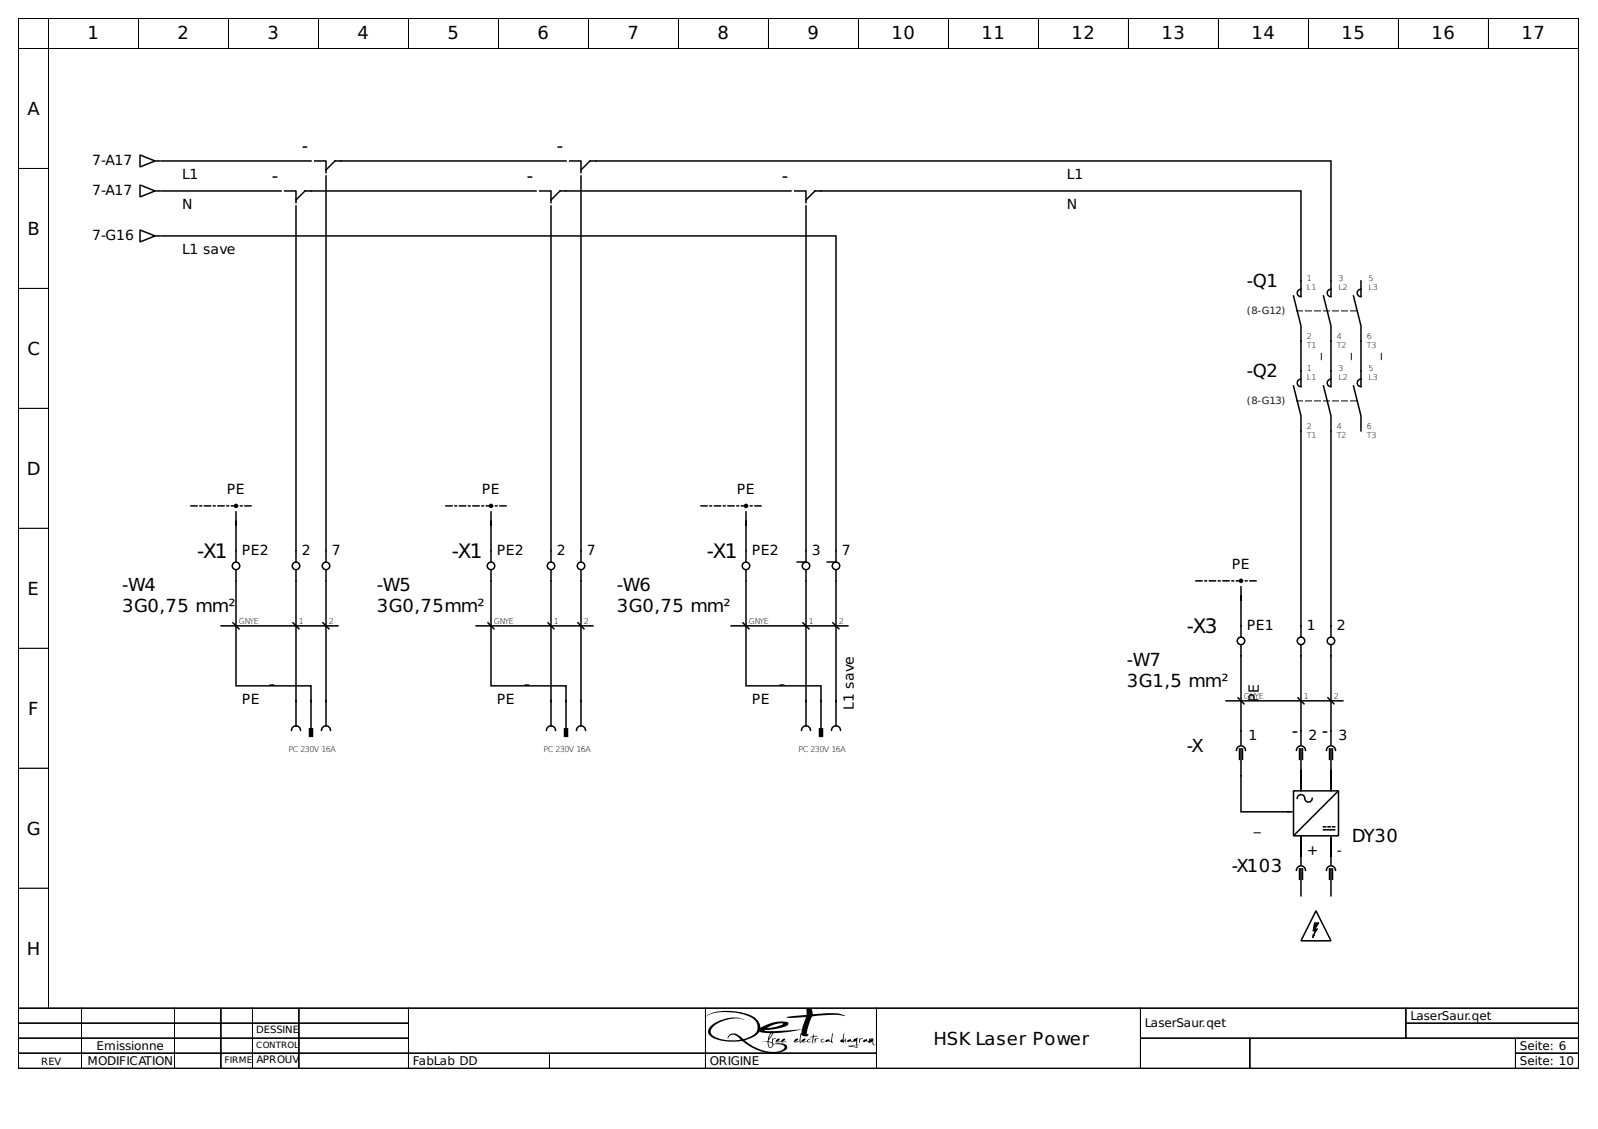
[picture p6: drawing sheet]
<svg xmlns="http://www.w3.org/2000/svg" width="297mm" height="210mm" viewBox="0 0 297 210" stroke-linecap="round" stroke-linejoin="round" font-family="sans-serif">
<path d="M3.4 3.4h290v184.1h-290z" fill="none" stroke="#000" stroke-width=".19"/>
<g fill="#fff" stroke="#000" stroke-width=".19">
<path d="M3.4 3.4h5.6v5.6h-5.6z"/>
<path d="M9 3.4h16.7v5.6h-16.7z"/>
<path d="M25.7 3.4h16.8v5.6h-16.8z"/>
<path d="M42.5 3.4h16.7v5.6h-16.7z"/>
<path d="M59.2 3.4h16.7v5.6h-16.7z"/>
<path d="M75.9 3.4h16.8v5.6h-16.8z"/>
<path d="M92.7 3.4h16.7v5.6h-16.7z"/>
<path d="M109.4 3.4h16.7v5.6h-16.7z"/>
<path d="M126.1 3.4h16.7v5.6h-16.7z"/>
<path d="M142.8 3.4h16.8v5.6h-16.8z"/>
<path d="M159.6 3.4h16.7v5.6h-16.7z"/>
<path d="M176.3 3.4h16.7v5.6h-16.7z"/>
<path d="M193 3.4h16.8v5.6h-16.8z"/>
<path d="M209.8 3.4h16.7v5.6h-16.7z"/>
<path d="M226.5 3.4h16.7v5.6h-16.7z"/>
<path d="M243.2 3.4h16.8v5.6h-16.8z"/>
<path d="M260 3.4h16.7v5.6h-16.7z"/>
<path d="M276.7 3.4h16.7v5.6h-16.7z"/>
<path d="M3.4 9h5.6v22.3h-5.6z"/>
<path d="M3.4 31.3h5.6v22.3h-5.6z"/>
<path d="M3.4 53.6h5.6v22.3h-5.6z"/>
<path d="M3.4 75.9h5.6v22.3h-5.6z"/>
<path d="M3.4 98.2h5.6v22.3h-5.6z"/>
<path d="M3.4 120.5h5.6v22.3h-5.6z"/>
<path d="M3.4 142.8h5.6v22.4h-5.6z"/>
<path d="M3.4 165.2h5.6v22.3h-5.6z"/>
<path d="M3.4 187.5h290v11.1h-290z"/>
<path d="M3.4 187.5h11.7v2.7h-11.7z"/>
</g>
<path d="M3.4 187.5h11.7v2.7h-11.7z" fill="none" stroke="#000" stroke-width=".19"/>
<path d="M15.1 187.5h17.3v2.7h-17.3z" fill="#fff" stroke="#000" stroke-width=".19"/>
<path d="M15.1 187.5h17.3v2.7h-17.3z" fill="none" stroke="#000" stroke-width=".19"/>
<path d="M32.4 187.5h8.7v2.7h-8.7z" fill="#fff" stroke="#000" stroke-width=".19"/>
<path d="M32.4 187.5h8.7v2.7h-8.7z" fill="none" stroke="#000" stroke-width=".19"/>
<path d="M41.1 187.5h5.8v2.7h-5.8z" fill="#fff" stroke="#000" stroke-width=".19"/>
<path d="M41.1 187.5h5.8v2.7h-5.8z" fill="none" stroke="#000" stroke-width=".19"/>
<path d="M46.9 187.5h8.7v2.7h-8.7z" fill="#fff" stroke="#000" stroke-width=".19"/>
<path d="M46.9 187.5h8.7v2.7h-8.7z" fill="none" stroke="#000" stroke-width=".19"/>
<path d="M55.6 187.5h20.3v2.7h-20.3z" fill="#fff" stroke="#000" stroke-width=".19"/>
<path d="M55.6 187.5h20.3v2.7h-20.3z" fill="none" stroke="#000" stroke-width=".19"/>
<path d="M75.9 187.5h55.2v8.3h-55.2z" fill="#fff" stroke="#000" stroke-width=".19"/>
<path d="M75.9 187.5h55.2v8.3h-55.2z" fill="none" stroke="#000" stroke-width=".19"/>
<path d="M131.1 187.5h31.8v8.3h-31.8z" fill="#fff" stroke="#000" stroke-width=".19"/>
<g fill="#000">
<path d="M144.4 193.2l.5-.1a.39 .39 0 0 1-.5 .5h-.1a.72 .72 0 0 0 1-.3l.5-.2 .2 .1-.1 .2-.6 .2h1l-.8 .2-.3-.2-.9 .2-.1-.2zM149.1 193.3l.5-.2 .1 .1-.3 .3-.3 .1a.97 .97 0 0 0 1.2-.4h.3a.33 .33 0 0 0-.3 .1 .33 .33 0 0 0-.1 .4l.6-.1a.67 .67 0 0 1-.8 0l-.9 .2-.2-.1zM150.6 192.8l.5-.1v-.4l.2 .3h.5l.3 .1h-.7a.95 .95 0 0 0-.3 1.2l-.1 .1 .1-1.2zM151.5 193l.1 .2 .6-.1a.58 .58 0 0 0-.7 .8l-.1-.5zM152.7 193.2l.3-.1 .2 .1a.37 .37 0 0 0-.5 .4h.7l-.4 .2-.4-.1v-.2zM154.7 192.1v1.3v.1l.1 .1h-.1l.1 .3-.8-.4-.5 .2v-.3l.6-.2 .1 .2 .2 .2zM156.9 192.1l-.1 1.4 .4-.4v.6l-.2-.3-.2 .3 .1 .2-.3-.2h-.4v-.1l.1-.2 .3-.2zM159.8 193.1h.6a.59 .59 0 0 0-.6 .8zM160.5 193.4l.6-.3 .1 .3 .2 .2 .2-.6 .1 .5 .2-.5 .1 .3 .3-.3v1.1l.2 .2 .3-.2-.3 .2a.69 .69 0 0 1-.4-.8 .27 .27 0 0 1-.4 .3l-.2 .2v-.3l-.5-.2-.5 .2z"/>
<path d="M144.4 193.2l-.2 .5 .3 .1 .7-.2a1.17 1.17 0 0 0 1.1 0h-.9a.45 .45 0 0 0 .5-.4l-.3-.1a1.24 1.24 0 0 1-1.3 .5l.6-.3-.1-.2zM144.4 193.2h.5l-.1 .2-.5 .2 .2 .1 .6-.1 .5-.5 .3 .1a.45 .45 0 0 1-.5 .4h-.1h1l-.8 .2-.3-.2-.9 .2-.1-.2z"/>
<path d="M149.1 193.3l-.2 .4 .2 .1 .9-.2 .4 .2 .4-.2-.6 .1 .2-.4h.3l-.1-.2-.3 .1-.3 .4h-.3h-.6l.5-.2 .1-.2-.1-.1zM149.1 193.3l.3-.2 .3 .1-.1 .2-.5 .2 .2 .1a.63 .63 0 0 0 .9-.5l.3-.1 .2 .2a.35 .35 0 0 0-.5 .4l.6-.1a.67 .67 0 0 1-.8 0l-.9 .2-.2-.1z"/>
<path d="M131.2 189l-.1 .1 .9-.5 .9-.3 1.4-.1h1.5a8.9 8.9 0 0 1 4.2 1.2l.3 .3a1.84 1.84 0 0 1-.9 3.1l-1.3 .3a2.61 2.61 0 0 0-2.1-.9l-.6 .5-.1 .4a1.04 1.04 0 0 1 .8-.7 1.04 1.04 0 0 1 1 .4l.5 .4v.1a8.1 8.1 0 0 1-5-.7l-.5-.7v-.3l.7-.9 .9-.6 2.3-.7h1.3l1.1 .2-1.4-.4a7.1 7.1 0 0 0-3.9 .9 1.81 1.81 0 0 0-1.3 2.2 5.5 5.5 0 0 0 4.3 1.4l1.9-.2 1.1 .9a6.8 6.8 0 0 0 6.9 .9l.2-.2a.69 .69 0 0 0 0-.8 .69 .69 0 0 0-.7-.3h-1l-.7 .1-.2-.2 .1-.6 .5-.2-.1-.1-.5 .1-.1 .7-.7-.3 1-1.4 2.8-.3 2.5-.4-.5 2.2h-.9l.6-.2 .1-.2-.2-.1-.3 .1-.3 .4v.1l.2 .1 .8-.2 .1 .3h.2l-.1-.4 .2-1.2 .1 .2 .5 .2 .6-.2v-.3l-.2 .1v-.5l.9-2.8 1.4-.2 2.9-.1 1.9 .2-.7-.3-.9-.2-4.4 .2-.2-1a.58 .58 0 0 0-.8-.1 .58 .58 0 0 0-.2 .8v.4l-3.8 .4 .7 .2 3-.2-.7 2.3-5.1 .3h-1.4l-.6-.2 2.3-.2 1.4-.3 .7-.4 .1-.5-.8-.2-2 .2-2.3 1-.1-.4a3.7 3.7 0 0 0-3.3-2.4 10.6 10.6 0 0 0-6.2 .3zM131.2 189a7.5 7.5 0 0 1 5.7-.9l2.3 .5a2.77 2.77 0 0 1 2.2 2.5l.7-.4a6.4 6.4 0 0 1 4.3-.6l.1 .4a6.9 6.9 0 0 1-3.7 1h-.8l.6 .2h1.4l5.1-.3 .7-2.3-3 .2-.7-.2 3.8-.4v-1l.2-.2a.71 .71 0 0 1 .8 .1 .71 .71 0 0 1 .2 .8v.2l3.4-.2a5 5 0 0 1 2.5 .4l.1 .1-1.4-.2h-1.2l-3.6 .3-.9 2.8v.5l.2-.1v.2l-.3 .3a.7 .7 0 0 1-.9-.4l-.1 .1a1.48 1.48 0 0 0 .1 1.5h-.3l-.1-.3-.8 .2-.2-.1v-.1l.3-.4 .3-.1 .2 .1-.1 .2-.6 .2h.9l.5-2.2-2.5 .4-2.8 .3-1 1.4 .7 .3 .1-.8 .6 .1-.5 .2-.1 .6 .2 .2 1-.1 .9 .1 .5 .2 .1 .4a1.37 1.37 0 0 1-1.4 1l-1.4 .1-1-.1a15.6 15.6 0 0 1-4.7-2.2l-.6 .1a10.4 10.4 0 0 1-3.6-.2l-1-.4-.6-.4-.4-.6 .1-.7a5.4 5.4 0 0 1 4-2.1h1.5l1.2 .4a5.9 5.9 0 0 0-6.1 1.6 1.08 1.08 0 0 0 .8 1.7l2.4 .5 2.2-.1-.8-.7-.6-.2-.6 .2-.3 .5-.2-.1a1.11 1.11 0 0 1 1.4-.9l.6 .3 1 .8 .9-.3 1.1-.6a1.41 1.41 0 0 0 .6-1.2 2.19 2.19 0 0 0-1.9-2.3l-2.6-.6a7.1 7.1 0 0 0-5.2 .9zM142.6 191.1l1.5-.7 1-.1h.5a6.5 6.5 0 0 1-2.9 .8zM142.6 191.1l1.8-.2 1.2-.6h-.5l-1 .1zM138.5 193.4a5.3 5.3 0 0 0 2.6-1.5l.1-.1 2 .3-.5 1.5h-.8l-.3 .2 1.1-.1a.96 .96 0 0 0 .5 1.1l.4-.2 .1-.3a1.34 1.34 0 0 1 1.4-.1 .66 .66 0 0 1 .7 .6 1.47 1.47 0 0 1-1 .7 7.5 7.5 0 0 1-6-1.8zM138.4 193.4a8.7 8.7 0 0 0 3.9 2 3.9 3.9 0 0 0 3.4-.4l.1-.2a1.11 1.11 0 0 0-1.3-.7l-.7 .1a.59 .59 0 0 1-.9 .5l-.2-1-1.1 .1 .3-.2h.8l.5-1.5-2-.3a3.4 3.4 0 0 1-2.5 1.5zM143.4 192.1h.2l-.6 1zM143.3 192.1l-.3 1 .6-1zM142.9 193.7l.6 .3 .1 .3a.37 .37 0 0 1-.2 .3 .37 .37 0 0 1-.4-.1zM142.9 193.7a.73 .73 0 0 0 .4 1l.3-.3v-.3z"/>
<path d="M131.2 189h.1a8.5 8.5 0 0 1 5.4-.7 5.9 5.9 0 0 1 3.9 1.7 1.84 1.84 0 0 1-1.2 2.8l-1.2 .4a2.77 2.77 0 0 0-2.2-1l-.6 .5-.2 .2 .1 .2a1.02 1.02 0 0 1 .8-.7 1.02 1.02 0 0 1 1 .4l.5 .4a7 7 0 0 1-5-.6 1.14 1.14 0 0 1 .2-1.9 6.4 6.4 0 0 1 5.6-1.1 5.9 5.9 0 0 0-6.5 1.4 1.25 1.25 0 0 0 .7 2 12.6 12.6 0 0 0 5.5 .6 7.6 7.6 0 0 0 7.6 1.8 .71 .71 0 0 0 .6-.8 .71 .71 0 0 0-.8-.6h-1l-.7 .1a.59 .59 0 0 1-.1-.6 .59 .59 0 0 1 .5-.4l-.1-.1-.5 .1-.1 .7-.7-.3 1-1.4 2.8-.3 2.5-.4-.1 .6a1.28 1.28 0 0 0-.4 1.2v.4h-.9l.6-.2 .1-.2-.3-.1a.65 .65 0 0 0-.5 .6l.5 .1 .5-.2 .2 .3h.2a1.53 1.53 0 0 1 0-1.6 .79 .79 0 0 0 1.3 .1v-.2l-.3 .1a9.3 9.3 0 0 1 .9-3.3 17.1 17.1 0 0 1 6.2-.1 5.3 5.3 0 0 0-3.3-.5l-2.7 .2-.1-.5a.6 .6 0 0 0-.4-.6 .6 .6 0 0 0-.7 .3v.9l-3.8 .4a8.3 8.3 0 0 0 3.3 0h.4l-.7 2.3-5.1 .3h-1.4l-.6-.2 1.9-.1a4.9 4.9 0 0 0 2.6-.9v-.4a6.5 6.5 0 0 0-5.1 1 2.77 2.77 0 0 0-2.2-2.5 11 11 0 0 0-7.4 0zM142.6 191.1a4.1 4.1 0 0 1 3-.8 6.2 6.2 0 0 1-3 .8zM138.4 193.4a5 5 0 0 0 2.8-1.6l2 .3-.5 1.5h-.8l-.3 .2 1.1-.1v.5a.58 .58 0 0 0 .5 .6 .73 .73 0 0 0 .6-.6 2.56 2.56 0 0 1 2 .4 1.33 1.33 0 0 1-1.5 .9 8.2 8.2 0 0 1-5.9-2.1zM143.3 192.1h.2l-.5 1zM142.9 193.7a.59 .59 0 0 1 .7 .7l-.3 .3h-.2l-.2-.4z"/>
<path d="M150.6 192.8h.5l-.1 1 .1 .2 .2-1.2 .8-.1-.3-.1h-.5l-.1-.3-.1 .4zM150.6 192.8l.5-.1 .1-.4 .1 .3h.5l.3 .1h-.7a.95 .95 0 0 0-.3 1.2l-.1 .1 .1-1.2z"/>
<path d="M151.5 193v.9l.1-.6 .6-.2-.6 .1zM151.5 193l.1 .2 .6-.1a.61 .61 0 0 0-.7 .8l-.1-.5z"/>
<path d="M152.7 193.2l-.1 .3v.2l.4 .1 .4-.2h-.7l.1-.3 .4-.1-.3-.1zM152.7 193.2l.2-.1 .3 .1-.4 .1-.1 .3h.7l-.4 .2-.4-.1v-.2z"/>
<path d="M154.7 192.1l-.2 1.5-.3-.1-.1-.3-.5 .1-.1 .4h.2l.3-.2 .8 .4-.1-.2 .1-.1-.1-.1zM154.7 192.1v1.4l.1 .1h-.1l.1 .3-.7-.4-.6 .2a.56 .56 0 0 1 .5-.5l.2 .3 .3 .1z"/>
<path d="M156.9 192.1l-.2 .8a.39 .39 0 0 1-.4 .5l-.1 .3h.4l.3 .2-.1-.2 .2-.3 .2 .4v-.7l-.4 .4zM156.9 192.1l-.1 1.4 .4-.4v.7l-.2-.4-.2 .3 .1 .2-.2-.2h-.5l.1-.3a.39 .39 0 0 0 .4-.5z"/>
<path d="M157.6 193.3l-.1 .3 .1 .1 .5-.2 .3 .2 .8-.2v.7l-1.5 .3 1.6 .3v-.6l.5-.1-.5 .1v-1.3l-.2 .2-.3 .1-.2 .4-.4-.1-.1-.3zM157.6 193.3l.5-.1 .1 .3 .3 .1a.72 .72 0 0 1 .7-.6l.1-.1 .1 .1-.1 1.2 .5-.1-.5 .1v.6l-1.7-.3 1.6-.3v-.7l-.8 .2-.3-.2-.5 .2-.1-.1zM158.3 194.5l.9-.2v.4zM158.3 194.5l.9 .2v-.4z"/>
<path d="M157.5 193.4v.3h.2l.4-.2 .3 .2 .8-.2v.7l-1.6 .3 1.7 .3v-.6l.5-.1-.5 .1 .1-1.2-.1-.1-.1 .1a.62 .62 0 0 0-.7 .6l-.3-.1-.1-.3zM158.3 194.5l.9-.2v.4z"/>
<path d="M159.8 193v.9l.1-.6 .5-.2-.2-.1-.3 .2zM159.8 193l.1 .2 .5-.1v.1a.41 .41 0 0 0-.5 .4l-.1 .3z"/>
<path d="M160.5 193.4v.3h.2l.3-.2 .5 .2v.3l.3-.3 .1 .1 .2-.3 .2 .7 .2 .1 .3-.2-.2 .1a1.06 1.06 0 0 1-.3-1.2l-.3 .3-.1-.3-.2 .5-.1-.5-.2 .6a.32 .32 0 0 1-.3-.4zM160.5 193.4l.6-.2 .1 .3 .2 .1 .2-.6 .1 .5 .2-.5 .1 .4 .3-.4v1.1l.2 .2 .3-.2-.5 .2-.2-.8-.2 .3-.1-.1-.3 .3v-.3l-.5-.2-.5 .2z"/>
</g>
<path d="M131.1 187.5h31.8v8.3h-31.8z" fill="none" stroke="#000" stroke-width=".19"/>
<path d="M162.9 187.5h49.1v11.1h-49.1z" fill="#fff" stroke="#000" stroke-width=".19"/>
<path d="M162.9 187.5h49.1v11.1h-49.1z" fill="none" stroke="#000" stroke-width=".19"/>
<path d="M212 187.5h49.3v5.5h-49.3z" fill="#fff" stroke="#000" stroke-width=".19"/>
<path d="M212 187.5h49.3v5.5h-49.3z" fill="none" stroke="#000" stroke-width=".19"/>
<path d="M261.3 187.5h32.1v2.7h-32.1z" fill="#fff" stroke="#000" stroke-width=".19"/>
<path d="M261.3 187.5h32.1v2.7h-32.1z" fill="none" stroke="#000" stroke-width=".19"/>
<path d="M3.4 190.2h11.7v2.8h-11.7z" fill="#fff" stroke="#000" stroke-width=".19"/>
<path d="M3.4 190.2h11.7v2.8h-11.7z" fill="none" stroke="#000" stroke-width=".19"/>
<path d="M15.1 190.2h17.3v2.8h-17.3z" fill="#fff" stroke="#000" stroke-width=".19"/>
<path d="M15.1 190.2h17.3v2.8h-17.3z" fill="none" stroke="#000" stroke-width=".19"/>
<path d="M32.4 190.2h8.7v2.8h-8.7z" fill="#fff" stroke="#000" stroke-width=".19"/>
<path d="M32.4 190.2h8.7v2.8h-8.7z" fill="none" stroke="#000" stroke-width=".19"/>
<path d="M41.1 190.2h5.8v2.8h-5.8z" fill="#fff" stroke="#000" stroke-width=".19"/>
<path d="M41.1 190.2h5.8v2.8h-5.8z" fill="none" stroke="#000" stroke-width=".19"/>
<path d="M46.9 190.2h8.7v2.8h-8.7z" fill="#fff" stroke="#000" stroke-width=".19"/>
<path d="M46.9 190.2h8.7v2.8h-8.7z" fill="none" stroke="#000" stroke-width=".19"/>
<path d="M55.6 190.2h20.3v2.8h-20.3z" fill="#fff" stroke="#000" stroke-width=".19"/>
<path d="M55.6 190.2h20.3v2.8h-20.3z" fill="none" stroke="#000" stroke-width=".19"/>
<path d="M261.3 190.2h32.1v2.8h-32.1z" fill="#fff" stroke="#000" stroke-width=".19"/>
<path d="M261.3 190.2h32.1v2.8h-32.1z" fill="none" stroke="#000" stroke-width=".19"/>
<path d="M3.4 193h11.7v2.8h-11.7z" fill="#fff" stroke="#000" stroke-width=".19"/>
<path d="M3.4 193h11.7v2.8h-11.7z" fill="none" stroke="#000" stroke-width=".19"/>
<path d="M15.1 193h17.3v2.8h-17.3z" fill="#fff" stroke="#000" stroke-width=".19"/>
<path d="M15.1 193h17.3v2.8h-17.3z" fill="none" stroke="#000" stroke-width=".19"/>
<path d="M32.4 193h8.7v2.8h-8.7z" fill="#fff" stroke="#000" stroke-width=".19"/>
<path d="M32.4 193h8.7v2.8h-8.7z" fill="none" stroke="#000" stroke-width=".19"/>
<path d="M41.1 193h5.8v2.8h-5.8z" fill="#fff" stroke="#000" stroke-width=".19"/>
<path d="M41.1 193h5.8v2.8h-5.8z" fill="none" stroke="#000" stroke-width=".19"/>
<path d="M46.9 193h8.7v2.8h-8.7z" fill="#fff" stroke="#000" stroke-width=".19"/>
<path d="M46.9 193h8.7v2.8h-8.7z" fill="none" stroke="#000" stroke-width=".19"/>
<path d="M55.6 193h20.3v2.8h-20.3z" fill="#fff" stroke="#000" stroke-width=".19"/>
<path d="M55.6 193h20.3v2.8h-20.3z" fill="none" stroke="#000" stroke-width=".19"/>
<path d="M212 193h20.3v5.6h-20.3z" fill="#fff" stroke="#000" stroke-width=".19"/>
<path d="M212 193h20.3v5.6h-20.3z" fill="none" stroke="#000" stroke-width=".19"/>
<path d="M232.3 193h49.4v5.6h-49.4z" fill="#fff" stroke="#000" stroke-width=".19"/>
<path d="M232.3 193h49.4v5.6h-49.4z" fill="none" stroke="#000" stroke-width=".19"/>
<path d="M281.7 193h11.7v2.8h-11.7z" fill="#fff" stroke="#000" stroke-width=".19"/>
<path d="M281.7 193h11.7v2.8h-11.7z" fill="none" stroke="#000" stroke-width=".19"/>
<path d="M3.4 195.8h11.7v2.8h-11.7z" fill="#fff" stroke="#000" stroke-width=".19"/>
<path d="M3.4 195.8h11.7v2.8h-11.7z" fill="none" stroke="#000" stroke-width=".19"/>
<path d="M15.1 195.8h17.3v2.8h-17.3z" fill="#fff" stroke="#000" stroke-width=".19"/>
<path d="M15.1 195.8h17.3v2.8h-17.3z" fill="none" stroke="#000" stroke-width=".19"/>
<path d="M32.4 195.8h8.7v2.8h-8.7z" fill="#fff" stroke="#000" stroke-width=".19"/>
<path d="M32.4 195.8h8.7v2.8h-8.7z" fill="none" stroke="#000" stroke-width=".19"/>
<path d="M41.1 195.8h5.8v2.8h-5.8z" fill="#fff" stroke="#000" stroke-width=".19"/>
<path d="M41.1 195.8h5.8v2.8h-5.8z" fill="none" stroke="#000" stroke-width=".19"/>
<path d="M46.9 195.8h8.7v2.8h-8.7z" fill="#fff" stroke="#000" stroke-width=".19"/>
<path d="M46.9 195.8h8.7v2.8h-8.7z" fill="none" stroke="#000" stroke-width=".19"/>
<path d="M55.6 195.8h20.3v2.8h-20.3z" fill="#fff" stroke="#000" stroke-width=".19"/>
<path d="M55.6 195.8h20.3v2.8h-20.3z" fill="none" stroke="#000" stroke-width=".19"/>
<path d="M75.9 195.8h26.2v2.8h-26.2z" fill="#fff" stroke="#000" stroke-width=".19"/>
<path d="M75.9 195.8h26.2v2.8h-26.2z" fill="none" stroke="#000" stroke-width=".19"/>
<path d="M102.1 195.8h29v2.8h-29z" fill="#fff" stroke="#000" stroke-width=".19"/>
<path d="M102.1 195.8h29v2.8h-29z" fill="none" stroke="#000" stroke-width=".19"/>
<path d="M131.1 195.8h31.8v2.8h-31.8z" fill="#fff" stroke="#000" stroke-width=".19"/>
<path d="M131.1 195.8h31.8v2.8h-31.8z" fill="none" stroke="#000" stroke-width=".19"/>
<path d="M281.7 195.8h11.7v2.8h-11.7z" fill="#fff" stroke="#000" stroke-width=".19"/>
<path d="M281.7 195.8h11.7v2.8h-11.7z" fill="none" stroke="#000" stroke-width=".19"/>
<path d="M46.7 94.1h-11.2M94.1 94.1h-11.2M141.5 94.1h-11.2M233.5 108h-11.2" fill="none" stroke="#000" stroke-width=".28" stroke-dasharray="1.1 .6 .3 .6"/>
<g fill="none" stroke="#000" stroke-width=".28">
<path d="M26 34.4l2.8 1.1-2.8 1.1zM26 28.8l2.8 1.1-2.8 1.1zM28.8 35.5h.8M28.8 29.9h.8M29.9 35.5h22.3M29.9 29.9h27.9M52.9 35.5h2M55 38.3v66.1M55 35.6v2.1M58.5 29.9h2M60.6 32.7v71.7M60.6 30v2.1"/>
<path d="M99.6 35.5h-42.9l-1.7 1.7M100.3 35.5h2M102.4 38.3v66.1M102.4 35.6v2.1M105.2 29.9h-42.9l-1.7 1.7M105.9 29.9h2M108 32.7v71.7M108 31.6l1.7-1.7h137.7v25.1M108 30v2.1M147 35.5h-42.9l-1.7 1.7M147.7 35.5h2M149.8 38.3v66.1"/>
<path d="M149.8 37.2l1.7-1.7h90.3v19.5M149.8 35.6v2.1M26 42.8l2.8 1.1-2.8 1.1zM28.8 43.9h.8M29.9 43.9h125.5v60.5M240.4 55l1.4 5.6v11.1M241.8 53.8a.7 .7 0 0 0-.7 .7 .7 .7 0 0 0 .7 .7M246 55l1.4 5.6v11.1M247.4 53.8a.7 .7 0 0 0-.7 .7 .7 .7 0 0 0 .7 .7M251.6 55l1.4 5.6v11.1M253 53.8a.7 .7 0 0 0-.7 .7 .7 .7 0 0 0 .7 .7M253 52.2v2.8"/>
<path d="M240.4 71.7l1.4 5.6v41M241.8 70.5a.7 .7 0 0 0-.7 .7 .7 .7 0 0 0 .7 .7M246 71.7l1.4 5.6v41M247.4 70.5a.7 .7 0 0 0-.7 .7 .7 .7 0 0 0 .7 .7M251.6 71.7l1.4 5.6v2.8M253 70.5a.7 .7 0 0 0-.7 .7 .7 .7 0 0 0 .7 .7M43.9 95.2v9.2M91.3 95.2v9.2M138.7 95.2v9.2M41.1 116.4h21.7M43.3 115.8l1.1 1.1M43.9 106v21.5h13.9v3"/>
<path d="M54.5 115.8l1.1 1.1M55 106v24.5M60 115.8l1.1 1.1M60.6 106v24.5M88.5 116.4h21.7M90.7 115.8l1.1 1.1M91.3 106v21.5h13.9v3M101.9 115.8l1.1 1.1M102.4 106v24.5M107.4 115.8l1.1 1.1M108 106v24.5M135.9 116.4h21.7"/>
<path d="M138.1 115.8l1.1 1.1M138.7 106v21.5h13.9v3M149.3 115.8l1.1 1.1M149.8 106v24.5M154.8 115.8l1.1 1.1M155.4 106v24.5M230.7 109.1v9.2M230.7 120v18.4M241.8 120v18.4M247.4 120v18.4M54.2 135.8a.84 .84 0 0 1 .8-.9 .84 .84 0 0 1 .9 .9M55 130.2v4.7"/>
<path d="M57.8 130.2v5.3M59.8 135.8a.84 .84 0 0 1 .8-.9 .84 .84 0 0 1 .8 .9M60.6 130.2v4.7M101.6 135.8a.84 .84 0 0 1 .8-.9 .84 .84 0 0 1 .9 .9M102.4 130.2v4.7M105.2 130.2v5.3M107.2 135.8a.84 .84 0 0 1 .8-.9 .84 .84 0 0 1 .8 .9M108 130.2v4.7M149 135.8a.84 .84 0 0 1 .8-.9 .84 .84 0 0 1 .9 .9M149.8 130.2v4.7M152.6 130.2v5.3M154.6 135.8a.84 .84 0 0 1 .8-.9 .84 .84 0 0 1 .8 .9"/>
<path d="M155.4 130.2v4.7M227.9 130.3h21.7M229.8 139.5a.84 .84 0 0 1 .9-.8 .84 .84 0 0 1 .8 .8M230.1 129.7l1.1 1.2M230.4 139.2v2M230.7 139.2v11.7h9.5M231 139.2v2M241 139.5a.84 .84 0 0 1 .8-.8 .84 .84 0 0 1 .9 .8M241.3 129.7l1.1 1.2M241.5 139.2v2M241.8 139.2v7.8M242.1 139.2v2"/>
<path d="M246.6 139.5a.84 .84 0 0 1 .8-.8 .84 .84 0 0 1 .8 .8M246.8 129.7l1.1 1.1M247.1 139.2v2M247.4 139.2v7.6v-3.7v2.5M247.7 139.2v2M240.4 147h8.4v8.4h-8.4zM241.8 155.4v5.3M242.5 148.4a.7 .7 0 0 0-.7-.7 .7 .7 0 0 0-.7 .7M243.9 148.4a.7 .7 0 0 1-.6 .7 .7 .7 0 0 1-.8-.6M246 153.7h.4M246 154.3h2.1M246.8 153.7h.5"/>
<path d="M247.4 155.7v5M247.4 145.9v1.1M247.7 153.7h.4M248.7 147.2l-8.1 8.1M241 161.8a.84 .84 0 0 1 .8-.8 .84 .84 0 0 1 .9 .8M241.5 161.5v2M241.8 161.5v5M242.1 161.5v2M244.6 169.3l2.8 5.6h-5.6zM246.6 161.8a.84 .84 0 0 1 .8-.8 .84 .84 0 0 1 .8 .8M247.1 161.5v2M247.4 161.5v5"/>
<path d="M247.7 161.5v2"/>
<circle cx="43.9" cy="105.2" r=".7"/>
<circle cx="55" cy="105.2" r=".7"/>
<circle cx="60.6" cy="105.2" r=".7"/>
<circle cx="91.3" cy="105.2" r=".7"/>
<circle cx="102.4" cy="105.2" r=".7"/>
<circle cx="108" cy="105.2" r=".7"/>
<circle cx="138.7" cy="105.2" r=".7"/>
<circle cx="149.8" cy="105.2" r=".7"/>
<circle cx="155.4" cy="105.2" r=".7"/>
<circle cx="230.7" cy="119.1" r=".7"/>
<circle cx="241.8" cy="119.1" r=".7"/>
<circle cx="247.4" cy="119.1" r=".7"/>
</g>
<g fill="#000" stroke="#000" stroke-width=".28">
<path d="M57.5 135.5h.6v1.4h-.6z" fill-rule="evenodd"/>
<path d="M104.9 135.5h.6v1.4h-.6z" fill-rule="evenodd"/>
<path d="M152.3 135.5h.6v1.4h-.6z" fill-rule="evenodd"/>
<circle cx="43.9" cy="94.1" r=".28"/>
<circle cx="91.3" cy="94.1" r=".28"/>
<circle cx="138.7" cy="94.1" r=".28"/>
<circle cx="230.7" cy="108" r=".28"/>
</g>
<g fill="#000" stroke="#000" stroke-width=".19">
<path d="M244.1 173.8h.2l-.3 .6z" fill-rule="evenodd"/>
<path d="M244.3 171.6h.9l-.9 1.2 .6-.1-.7 1.1 .3-.8-.4 .1z" fill-rule="evenodd"/>
</g>
<path d="M241 57.8h11.1M241 74.5h11.1" fill="none" stroke="#000" stroke-width=".19" stroke-dasharray="1.1 .6"/>
<g font-size="3.7">
<text x="36.6" y="103.7">-X1</text>
<text x="84" y="103.7">-X1</text>
<text x="131.4" y="103.7">-X1</text>
<text x="148.1" y="103.7">_</text>
<text x="153.7" y="103.7">_</text>
<text x="220.6" y="117.6">-X3</text>
</g>
<g font-size="3.3">
<text x="16.3" y="7.3">1</text>
<text x="33" y="7.3">2</text>
<text x="49.7" y="7.3">3</text>
<text x="66.5" y="7.3">4</text>
<text x="83.2" y="7.3">5</text>
<text x="99.9" y="7.3">6</text>
<text x="116.6" y="7.3">7</text>
<text x="133.4" y="7.3">8</text>
<text x="150.1" y="7.3">9</text>
<text x="165.7" y="7.3">10</text>
<text x="182.4" y="7.3">11</text>
<text x="199.2" y="7.3">12</text>
<text x="215.9" y="7.3">13</text>
<text x="232.6" y="7.3">14</text>
<text x="249.4" y="7.3">15</text>
<text x="266.1" y="7.3">16</text>
<text x="282.8" y="7.3">17</text>
<text x="5.1" y="21.3">A</text>
<text x="56.1" y="28.3">-</text>
<text x="103.5" y="28.3">-</text>
<text x="50.6" y="33.8">-</text>
<text x="98" y="33.8">-</text>
<text x="145.4" y="33.8">-</text>
<text x="5.1" y="43.6">B</text>
<text x="231.8" y="53.3">-Q1</text>
<text x="5.1" y="66">C</text>
<text x="231.8" y="70.1">-Q2</text>
<text x="5" y="88.3">D</text>
<text x="5.1" y="110.6">E</text>
<text x="22.7" y="109.9">-W4</text>
<text x="22.7" y="113.9">3G0,75 mm²</text>
<text x="70.1" y="109.9">-W5</text>
<text x="70.1" y="113.9">3G0,75mm²</text>
<text x="114.7" y="109.9">-W6</text>
<text x="114.7" y="113.9">3G0,75 mm²</text>
<text x="209.5" y="123.9">-W7</text>
<text x="50" y="128.3">-</text>
<text x="97.4" y="128.3">-</text>
<text x="144.8" y="128.3">-</text>
<text x="209.5" y="127.8">3G1,5 mm²</text>
<text x="5.3" y="132.9">F</text>
<text x="240.2" y="137">-</text>
<text x="245.7" y="137">-</text>
<text x="220.6" y="139.8">-X</text>
<text x="5" y="155.2">G</text>
<text x="251.3" y="156.5">DY30</text>
<text x="229" y="162.1">-X103</text>
<text x="5" y="177.5">H</text>
<text x="173.5" y="194.2">HSK Laser Power</text>
</g>
<g font-size="2.6">
<text x="17.1" y="30.8">7-A17</text>
<text x="33.8" y="33.3">L1</text>
<text x="198.3" y="33.3">L1</text>
<text x="17.1" y="36.3">7-A17</text>
<text x="33.8" y="38.8">N</text>
<text x="198.3" y="38.8">N</text>
<text x="17.1" y="44.7">7-G16</text>
<text x="33.8" y="47.2">L1 save</text>
<text x="245.2" y="66.9" transform="rotate(-90 245.2 66.9)">_</text>
<text x="250.7" y="66.9" transform="rotate(-90 250.7 66.9)">_</text>
<text x="256.3" y="66.9" transform="rotate(-90 256.3 66.9)">_</text>
<text x="42.2" y="91.8">PE</text>
<text x="89.6" y="91.8">PE</text>
<text x="137" y="91.8">PE</text>
<text x="45" y="103.3">PE2</text>
<text x="56.1" y="103.3">2</text>
<text x="61.7" y="103.3">7</text>
<text x="92.4" y="103.3">PE2</text>
<text x="103.5" y="103.3">2</text>
<text x="109.1" y="103.3">7</text>
<text x="139.8" y="103.3">PE2</text>
<text x="150.9" y="103.3">3</text>
<text x="156.5" y="103.3">7</text>
<text x="229" y="105.8">PE</text>
<text x="231.8" y="117.2">PE1</text>
<text x="242.9" y="117.2">1</text>
<text x="248.5" y="117.2">2</text>
<text x="45" y="130.9">PE</text>
<text x="92.4" y="130.9">PE</text>
<text x="139.8" y="130.9">PE</text>
<text x="158.7" y="132" transform="rotate(-90 158.7 132)">L1 save</text>
<text x="234" y="130.6" transform="rotate(-90 234 130.6)">PE</text>
<text x="232.1" y="137.6">1</text>
<text x="243.2" y="137.6">2</text>
<text x="248.8" y="137.6">3</text>
<text x="233" y="154.3">_</text>
<text x="242.9" y="159">+</text>
<text x="248.5" y="159">-</text>
</g>
<g font-size="2.2">
<text x="212.8" y="191">LaserSaur.qet</text>
<text x="262.2" y="189.7">LaserSaur.qet</text>
<text x="17.9" y="195.2">Emissionne</text>
<text x="282.5" y="195.2">Seite: 6</text>
<text x="16.3" y="198">MODIFICATION</text>
<text x="76.8" y="198">FabLab DD</text>
<text x="132" y="198">ORIGINE</text>
<text x="282.5" y="198">Seite: 10</text>
</g>
<g font-size="1.9" fill="#1f1c1b">
<text x="231.8" y="58.4">(8-G12)</text>
<text x="231.8" y="75.1">(8-G13)</text>
</g>
<g font-size="1.9">
<text x="47.6" y="192.1">DESSINE</text>
<text x="47.7" y="197.7">APROUV</text>
<text x="7.6" y="198">REV</text>
</g>
<text font-size="1.7" x="41.7" y="197.6">FIRME</text>
<text font-size="1.6" x="47.6" y="194.8">CONTROL</text>
<g font-size="1.5">
<text x="242.9" y="52.2">1</text>
<text x="242.9" y="53.9">L1</text>
<text x="248.8" y="52.2">3</text>
<text x="248.8" y="53.9">L2</text>
<text x="254.4" y="52.2">5</text>
<text x="254.4" y="53.9">L3</text>
<text x="242.9" y="63.1">2</text>
<text x="242.9" y="64.8">T1</text>
<text x="248.5" y="63.1">4</text>
<text x="248.5" y="64.8">T2</text>
<text x="254.1" y="63.1">6</text>
<text x="254.1" y="64.8">T3</text>
<text x="242.9" y="69">1</text>
<text x="242.9" y="70.6">L1</text>
<text x="248.8" y="69">3</text>
<text x="248.8" y="70.6">L2</text>
<text x="254.4" y="69">5</text>
<text x="254.4" y="70.6">L3</text>
<text x="242.9" y="79.8">2</text>
<text x="242.9" y="81.5">T1</text>
<text x="248.5" y="79.8">4</text>
<text x="248.5" y="81.5">T2</text>
<text x="254.1" y="79.8">6</text>
<text x="254.1" y="81.5">T3</text>
<text x="44.4" y="116.1">GNYE</text>
<text x="55.6" y="116.1">1</text>
<text x="61.2" y="116.1">2</text>
<text x="91.8" y="116.1">GNYE</text>
<text x="103" y="116.1">1</text>
<text x="108.6" y="116.1">2</text>
<text x="139.2" y="116.1">GNYE</text>
<text x="150.4" y="116.1">1</text>
<text x="156" y="116.1">2</text>
<text x="231.2" y="130">GNYE</text>
<text x="242.4" y="130">1</text>
<text x="248" y="130">2</text>
<text x="53.6" y="139.8">PC 230V 16A</text>
<text x="101" y="139.8">PC 230V 16A</text>
<text x="148.4" y="139.8">PC 230V 16A</text>
</g>
</svg>
